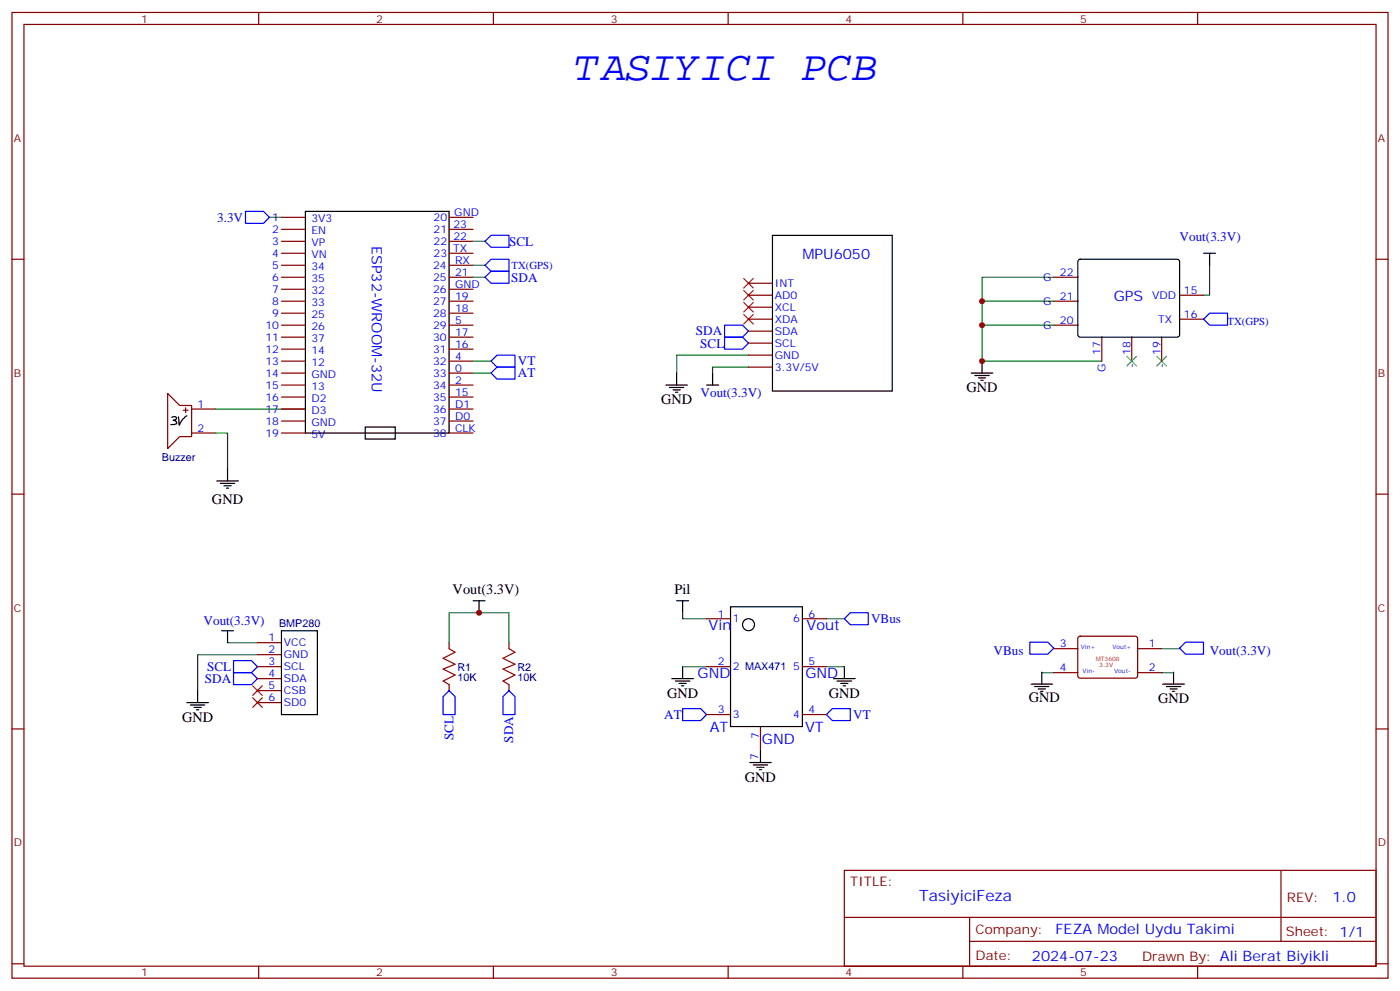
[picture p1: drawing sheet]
<svg xmlns="http://www.w3.org/2000/svg" width="412mm" height="292mm" viewBox="0 0 412 292" stroke-linecap="round" stroke-linejoin="round" font-family="sans-serif">
<g fill="none" stroke="#870000" stroke-width=".35">
<path d="M3.5 3.7h405.4v284.3h-405.4zM7.1 7.2h398.2v277.3h-398.2zM76.2 3.7v3.5M145.3 3.7v3.5M214.5 3.7v3.5M283.6 3.7v3.5M352.8 3.7v3.5M3.5 76.3h3.6M82.9 64h7.1M82.9 67.5h7.1M82.9 71h7.1M82.9 74.6h7.1"/>
<path d="M82.9 78.1h7.1M132.3 64h7M132.3 67.5h7M132.3 71h7M132.3 74.6h7M132.3 78.1h7M405.3 76.3h3.6M82.9 81.6h7.1M82.9 88.7h7.1M82.9 95.7h7.1M82.9 85.2h7.1M82.9 92.2h7.1"/>
<path d="M82.9 99.3h7.1M132.3 81.6h7M132.3 88.7h7M132.3 95.7h7M132.3 85.2h7M132.3 92.2h7M132.3 99.3h7M220.5 94h7M220.5 97.5h7M220.5 90.5h7M220.5 86.9h7M220.5 83.4h7"/>
<path d="M310.4 81.6h7.1M310.4 88.7h7.1M310.4 95.7h7.1M324.6 99.3v7M333.4 99.3v7M342.2 99.3v7M347.5 94h7M347.5 86.9h7M49.4 115.9l3.5 3.5h3.5v9.2h-3.5l-3.5 3.5zM82.9 102.8h7.1M82.9 106.3h7.1M82.9 109.9h7.1"/>
<path d="M82.9 113.4h7.1M82.9 116.9h7.1M132.3 102.8h7M132.3 106.3h7M132.3 109.9h7M132.3 113.4h7M132.3 116.9h7M220.5 108.1h7M220.5 104.6h7M220.5 101h7M54 120.8h1.4M54.7 120.1v1.4"/>
<path d="M56.4 120.4h7.1M56.4 127.5h7.1M82.9 120.4h7.1M82.9 127.5h7.1M82.9 124h7.1M132.3 120.4h7M132.3 127.5h7M132.3 124h7M3.5 145.5h3.6M405.3 145.5h3.6M75.8 189.2h7.1M75.8 192.8h7.1"/>
<path d="M75.8 196.3h7.1M75.8 199.8h7.1M132.3 189.2v1.8M149.9 189.2v1.8M208.1 196.3h7.1M208.1 182.2h7.1M236.4 196.3h7M236.4 182.2h7M310.4 198h7.1M310.4 191h7.1M335.1 198h7.1M335.1 191h7.1"/>
<path d="M3.5 214.6h3.6M75.8 203.3h7.1M75.8 206.9h7.1M132.3 201.6v1.7M149.9 201.6v1.7M208.1 210.4h7.1M224 213.9v7.1M236.4 210.4h7M405.3 214.6h3.6M248.7 256.3h156.6v28.2h-156.6zM377.3 256.3v20.9M248.7 270.1h156.5"/>
<path d="M285.6 277.2h119.6M285.6 270.1v14.1M3.5 283.8h3.6M76.2 284.5v3.5M145.3 284.5v3.5M214.5 284.5v3.5M283.6 284.5v3.5M352.8 284.5v3.5M405.3 283.8h3.6"/>
</g>
<g fill="none" stroke="#008700" stroke-width=".35">
<path d="M79.4 64h3.5M139.3 78.1h3.6M139.3 71h3.6M356.3 78.1v8.8h-1.8M139.3 81.6h3.6M289.3 95.7h21.1M289.3 88.7h21.1M310.4 81.6h-21.1v24.7h35.3M139.3 106.3h5.3M139.3 109.9h5.3M220.5 104.6h-21.2v5.3M220.5 108.1h-10.6v1.8"/>
<path d="M63.5 127.5h3.5v10.6M63.5 120.4h26.5M67 189.2h8.8M75.8 192.8h-17.6v10.5M132.3 189.2v-8.8h17.6v8.8M201.1 180.4v1.8h7M201.1 196.3h7M243.4 196.3h5.3M243.4 182.2h5.3M306.9 198h3.5M342.2 198h3.5M342.2 191h5.3"/>
</g>
<g fill="none" stroke="#000" stroke-width=".35">
<path d="M90 62.2h42.3v65.3h-42.3zM227.5 69.3h35.3v45.8h-35.3zM317.7 76.5l.5-.2h28.6l.5 .2 .2 .5v21.6l-.2 .5-.5 .2h-28.6l-.5-.3-.2-.4v-21.6zM354.5 74.6h3.6M356.3 74.6v3.5M196.1 113.4h6.4M197.2 114.1h4.2M198.3 114.8h2.1M199 115.5h.7M199.3 109.9v3.5M208.1 113.4h3.6M209.9 109.9v3.5"/>
<path d="M286.1 109.9h6.4M287.2 110.6h4.2M288.2 111.3h2.1M288.9 112h.7M289.3 106.3v3.6M50.6 122.9a1.04 1.04 0 0 1 1.4 .1 .74 .74 0 0 1-.9 .7 .74 .74 0 0 1 .7 .4 .74 .74 0 0 1 0 .8l-1.5 .1M55.1 122.5a5.1 5.1 0 0 0-2.3 2.7l-.3-2.4M67 138.1v3.5M107.6 125.7h8.8v3.6h-8.8zM63.9 141.6h6.3M64.9 142.3h4.2M66 143h2.1"/>
<path d="M66.7 143.7h.7M139.3 176.9h3.6M141.1 176.9v3.5M199.3 176.9h3.5M201.1 176.9v3.5M215.2 178.6h21.2v35.3h-21.2zM65.3 185.7h3.5M67 185.7v3.5M82.9 185.7h10.6v24.7h-10.6zM197.9 199.8h6.4M201.1 196.3v3.5M245.5 199.8h6.4"/>
<path d="M248.7 196.3v3.5M306.9 197.9v3.5M345.7 197.9v3.5M55 206.9h6.4M56.1 207.6h4.2M57.1 208.3h2.2M57.9 209h.7M58.2 203.3v3.6M199 200.5h4.2M200 201.2h2.1M200.7 201.9h.7M246.6 200.5h4.2"/>
<path d="M247.6 201.2h2.2M248.4 201.9h.7M303.7 201.4h6.4M304.8 202.1h4.2M305.8 202.8h2.1M306.5 203.5h.7M342.5 201.4h6.4M343.6 202.1h4.2M344.6 202.8h2.2M345.3 203.5h.7M220.8 224.5h6.4M221.9 225.2h4.2"/>
<path d="M223 225.9h2.1M223.7 226.6h.7M224 221v3.5"/>
<circle cx="220.5" cy="183.9" r="1.76"/>
</g>
<path d="M219.1 92.6l2.8 2.8M219.1 89l2.8 2.9M219.1 85.5l2.8 2.8M219.1 82l2.8 2.8M221.9 92.6l-2.8 2.8M221.9 89l-2.8 2.9M221.9 85.5l-2.8 2.8M221.9 82l-2.8 2.8M74.4 201.9l2.9 2.9M74.4 205.5l2.9 2.8M77.3 201.9l-2.9 2.9M77.3 205.5l-2.9 2.8" fill="none" stroke="#f00" stroke-width=".35"/>
<g fill="none" stroke="#00f" stroke-width=".35">
<path d="M72.3 62.2h5.3l1.8 1.8-1.8 1.8h-5.3zM142.9 71l1.7-1.7h5.3v3.5h-5.3zM142.9 78.1l1.7-1.8h5.3v3.6h-5.3zM142.9 81.6l1.7-1.7h5.3v3.5h-5.3zM213.4 95.7h5.3l1.8 1.8-1.8 1.8h-5.3zM213.4 99.3h5.3l1.8 1.7-1.8 1.8h-5.3zM354.5 94l1.8-1.8h5.3v3.5h-5.3zM144.6 109.9l1.8-1.8h5.3v3.5h-5.3zM144.6 106.3l1.8-1.7h5.3v3.5h-5.3zM68.8 198h5.3l1.7 1.8-1.7 1.8h-5.3zM68.8 194.5h5.3l1.7 1.8-1.7 1.7h-5.3zM248.7 182.2l1.8-1.8h5.3v3.5h-5.3z"/>
<path d="M303.4 189.1h5.3l1.7 1.7-1.7 1.8h-5.3zM349.2 189.1h5.3v3.5h-5.3l-1.7-1.8zM132.3 203.3l1.8 1.8v5.3h-3.6v-5.3zM149.9 203.3l1.8 1.8v5.3h-3.5v-5.3zM201.1 208.6h5.3l1.7 1.8-1.7 1.8h-5.3zM245.2 208.6h5.3v3.6h-5.3l-1.8-1.8z"/>
</g>
<path d="M332 104.9l2.8 2.8M334.8 104.9l-2.8 2.8M340.8 104.9l2.8 2.8M343.6 104.9l-2.8 2.8" fill="none" stroke="#3c3" stroke-width=".35"/>
<path d="M317.7 187.5l.5-.2h16.2l.5 .2 .2 .5-.1 11.2-.6 .5-16.5-.1-.4-.6v-11z" fill="none" stroke="#600" stroke-width=".35"/>
<path d="M132.3 191l1.8 1.1-3.6 1.7 3.6 1.8-3.6 1.4 3.6 1.8-3.6 1.7 1.8 1.1M149.9 191l1.8 1.1-3.5 1.7 3.5 1.8-3.5 1.4 3.5 1.8-3.5 1.7 1.7 1.1" fill="none" stroke="#a10000" stroke-width=".35"/>
<g fill="#c00">
<circle cx="289.3" cy="106.3" r=".88"/>
<circle cx="289.3" cy="95.7" r=".88"/>
<circle cx="289.3" cy="88.7" r=".88"/>
<circle cx="141.1" cy="180.4" r=".88"/>
</g>
<text font-size="12.3" fill="#00f" x="169.3" y="23.4">TASIYICI PCB</text>
<text font-size="4.6" fill="#00f" x="270.8" y="265.3">TasiyiciFeza</text>
<g font-size="4.2" fill="#00f">
<text x="109.5" y="72.4" transform="rotate(90 109.5 72.4)">ESP32-WROOM-32U</text>
<text x="236.4" y="76.3">MPU6050</text>
<text x="328.1" y="88.7">GPS</text>
<text x="208.7" y="185.5">Vin</text>
<text x="237.6" y="185.5">Vout</text>
<text x="205.5" y="199.6">GND</text>
<text x="237.2" y="199.6">GND</text>
<text x="209.1" y="215.4">AT</text>
<text x="237.2" y="215.4">VT</text>
<text x="224.4" y="218.9">GND</text>
<text x="392.5" y="265.5">1.0</text>
<text x="310.9" y="275.1">FEZA Model Uydu Takimi</text>
<text x="304" y="282.9">2024-07-23</text>
</g>
<g font-size="4.2">
<text x="194.7" y="119">GND</text>
<text x="284.7" y="115.5">GND</text>
<text x="62.4" y="148.3">GND</text>
<text x="133.3" y="174.8">Vout(3.3V)</text>
<text x="198.7" y="174.8">Pil</text>
<text x="196.5" y="205.5">GND</text>
<text x="244.1" y="205.5">GND</text>
<text x="303" y="206.7">GND</text>
<text x="341.1" y="207.1">GND</text>
<text x="53.6" y="212.5">GND</text>
<text x="219.4" y="230.2">GND</text>
</g>
<g font-size="3.9" fill="#00f">
<text x="64" y="65.3">3.3V</text>
<text x="347.5" y="71">Vout(3.3V)</text>
<text x="150" y="72.4">SCL</text>
<text x="150.6" y="83">SDA</text>
<text x="205" y="98.8">SDA</text>
<text x="152.6" y="107.5">VT</text>
<text x="206.3" y="102.3">SCL</text>
<text x="152.6" y="111.1">AT</text>
<text x="206.4" y="116.9">Vout(3.3V)</text>
<text x="60" y="183.9">Vout(3.3V)</text>
<text x="256.6" y="183.5">VBus</text>
<text x="61" y="197.5">SCL</text>
<text x="292.7" y="192.8">VBus</text>
<text x="356.4" y="192.8">Vout(3.3V)</text>
<text x="60.4" y="201.1">SDA</text>
<text x="195.7" y="211.7">AT</text>
<text x="251.4" y="211.6">VT</text>
<text x="133.5" y="218" transform="rotate(-90 133.5 218)">SCL</text>
<text x="151.2" y="218.6" transform="rotate(-90 151.2 218.6)">SDA</text>
</g>
<g font-size="3.9" fill="#800">
<text x="250.5" y="260.8">TITLE:</text>
<text x="379.1" y="265.5">REV:</text>
<text x="287.4" y="275">Company:</text>
<text x="378.7" y="275.7">Sheet: 1/1</text>
<text x="287.4" y="282.7">Date:</text>
<text x="336.4" y="282.8">Drawn By: Ali Berat Biyikli</text>
</g>
<g font-size="3.2" fill="#800">
<text x="41.6" y="6.7">1</text>
<text x="110.8" y="6.7">2</text>
<text x="179.9" y="6.7">3</text>
<text x="249.1" y="6.7">4</text>
<text x="318.2" y="6.7">5</text>
<text x="4.1" y="41.8">A</text>
<text x="405.9" y="41.8">A</text>
<text x="4.1" y="110.9">B</text>
<text x="405.9" y="110.9">B</text>
<text x="4.1" y="180.1">C</text>
<text x="405.9" y="180.1">C</text>
<text x="4.1" y="249.2">D</text>
<text x="405.9" y="249.2">D</text>
<text x="41.6" y="287.5">1</text>
<text x="110.8" y="287.5">2</text>
<text x="179.9" y="287.5">3</text>
<text x="249.1" y="287.5">4</text>
<text x="318.2" y="287.5">5</text>
</g>
<g font-size="3.2" fill="#00f">
<text x="80.2" y="65.1">1</text>
<text x="91.7" y="65.4">3V3</text>
<text x="127.7" y="65.1">20</text>
<text x="133.8" y="63.6">GND</text>
<text x="80.2" y="68.6">2</text>
<text x="91.7" y="68.9">EN</text>
<text x="127.7" y="68.6">21</text>
<text x="133.6" y="67.2">23</text>
<text x="133.6" y="70.7">22</text>
<text x="80.2" y="72.1">3</text>
<text x="80.2" y="75.6">4</text>
<text x="91.7" y="72.5">VP</text>
<text x="91.7" y="76">VN</text>
<text x="127.7" y="72.1">22</text>
<text x="127.7" y="75.6">23</text>
<text x="133.5" y="74.2">TX</text>
<text x="134.1" y="77.8">RX</text>
<text x="80.2" y="79.2">5</text>
<text x="80.2" y="82.7">6</text>
<text x="91.7" y="79.5">34</text>
<text x="91.7" y="83">35</text>
<text x="127.6" y="79.2">24</text>
<text x="127.6" y="82.7">25</text>
<text x="134.1" y="81.3">21</text>
<text x="150.7" y="79.2">TX(GPS)</text>
<text x="307.3" y="82.7">G</text>
<text x="312.2" y="81.3">22</text>
<text x="80.2" y="86.2">7</text>
<text x="80.2" y="89.7">8</text>
<text x="91.7" y="86.6">32</text>
<text x="127.6" y="86.2">26</text>
<text x="127.6" y="89.7">27</text>
<text x="134.1" y="84.8">GND</text>
<text x="134.1" y="88.3">19</text>
<text x="228.2" y="88">AD0</text>
<text x="228.2" y="84.5">INT</text>
<text x="307.3" y="89.7">G</text>
<text x="312.2" y="88.3">21</text>
<text x="339.4" y="88">VDD</text>
<text x="348.7" y="86.6">15</text>
<text x="80.2" y="93.3">9</text>
<text x="91.7" y="90.1">33</text>
<text x="91.7" y="93.6">25</text>
<text x="127.6" y="93.3">28</text>
<text x="134.1" y="91.9">18</text>
<text x="134.1" y="95.4">5</text>
<text x="228.2" y="95">XDA</text>
<text x="228.2" y="91.5">XCL</text>
<text x="312.2" y="95.4">20</text>
<text x="341.1" y="95">TX</text>
<text x="348.7" y="93.6">16</text>
<text x="361.6" y="95.7">TX(GPS)</text>
<text x="78.2" y="96.8">10</text>
<text x="78.2" y="100.3">11</text>
<text x="91.7" y="97.2">26</text>
<text x="91.7" y="100.7">37</text>
<text x="127.6" y="96.8">29</text>
<text x="127.6" y="100.3">30</text>
<text x="134.1" y="98.9">17</text>
<text x="228.2" y="98.6">SDA</text>
<text x="307.3" y="96.8">G</text>
<text x="78.2" y="103.9">12</text>
<text x="78.2" y="107.4">13</text>
<text x="91.7" y="104.2">14</text>
<text x="91.7" y="107.7">12</text>
<text x="127.6" y="103.9">31</text>
<text x="127.6" y="107.4">32</text>
<text x="134.1" y="102.4">16</text>
<text x="134.1" y="106">4</text>
<text x="228.2" y="105.6">GND</text>
<text x="228.2" y="102.1">SCL</text>
<text x="324.2" y="104.6" transform="rotate(-90 324.2 104.6)">17</text>
<text x="333" y="104.6" transform="rotate(-90 333 104.6)">18</text>
<text x="341.8" y="104.6" transform="rotate(-90 341.8 104.6)">19</text>
<text x="78.2" y="110.9">14</text>
<text x="91.7" y="111.3">GND</text>
<text x="127.6" y="110.9">33</text>
<text x="134.1" y="109.5">0</text>
<text x="134.1" y="113">2</text>
<text x="228.2" y="109.1">3.3V/5V</text>
<text x="325.6" y="109.5" transform="rotate(-90 325.6 109.5)">G</text>
<text x="334.4" y="108.5" transform="rotate(-90 334.4 108.5)">-</text>
<text x="343.3" y="108.5" transform="rotate(-90 343.3 108.5)">-</text>
<text x="78.2" y="114.4">15</text>
<text x="78.2" y="118">16</text>
<text x="91.7" y="114.8">13</text>
<text x="91.7" y="118.3">D2</text>
<text x="127.6" y="114.4">34</text>
<text x="127.6" y="118">35</text>
<text x="134.1" y="116.6">15</text>
<text x="58.2" y="120.1">1</text>
<text x="78.2" y="121.5">17</text>
<text x="78.2" y="125">18</text>
<text x="91.7" y="121.8">D3</text>
<text x="91.7" y="125.4">GND</text>
<text x="127.6" y="121.5">36</text>
<text x="127.6" y="125">37</text>
<text x="134.1" y="120.1">D1</text>
<text x="134.1" y="123.6">D0</text>
<text x="58.2" y="127.1">2</text>
<text x="78.2" y="128.6">19</text>
<text x="91.7" y="128.9">5V</text>
<text x="127.6" y="128.6">38</text>
<text x="134.1" y="127.1">CLK</text>
<text x="211.4" y="181.8">1</text>
<text x="215.9" y="183.2">1</text>
<text x="233.6" y="183.2">6</text>
<text x="238.1" y="181.8">6</text>
<text x="79.1" y="188.9">1</text>
<text x="83.6" y="190.3">VCC</text>
<text x="312.2" y="190.5">3</text>
<text x="338.4" y="190.5">1</text>
<text x="79.1" y="192.4">2</text>
<text x="79.1" y="195.9">3</text>
<text x="83.6" y="193.8">GND</text>
<text x="83.6" y="197.3">SCL</text>
<text x="211.4" y="195.9">2</text>
<text x="215.9" y="197.3">2 MAX471</text>
<text x="233.6" y="197.3">5</text>
<text x="238.1" y="195.9">5</text>
<text x="312.2" y="197.6">4</text>
<text x="338.4" y="197.6">2</text>
<text x="79.1" y="199.5">4</text>
<text x="79.1" y="203">5</text>
<text x="83.6" y="200.9">SDA</text>
<text x="79.1" y="206.5">6</text>
<text x="83.6" y="204.4">CSB</text>
<text x="83.6" y="207.9">SD0</text>
<text x="211.4" y="210">3</text>
<text x="215.9" y="211.5">3</text>
<text x="233.6" y="211.5">4</text>
<text x="238.1" y="210">4</text>
<text x="223.7" y="217.5" transform="rotate(-90 223.7 217.5)">7</text>
<text x="223.3" y="223.7" transform="rotate(-90 223.3 223.7)">7</text>
</g>
<g font-size="3.2" fill="#000080">
<text x="47.7" y="135.7">Buzzer</text>
<text x="82.2" y="184.6">BMP280</text>
<text x="134.8" y="197.5">R1</text>
<text x="152.4" y="197.5">R2</text>
<text x="134.8" y="200.6">10K</text>
<text x="152.4" y="200.6">10K</text>
</g>
<g font-size="1.8" fill="#00f">
<text x="318.4" y="191">Vin+</text>
<text x="327.7" y="191">Vout+</text>
<text x="318.9" y="198">Vin-</text>
<text x="328.2" y="198">Vout-</text>
</g>
<g font-size="1.8" fill="#f00">
<text x="322.8" y="194.5">MT3608</text>
<text x="323.8" y="196.3">3.3V</text>
</g>
</svg>
